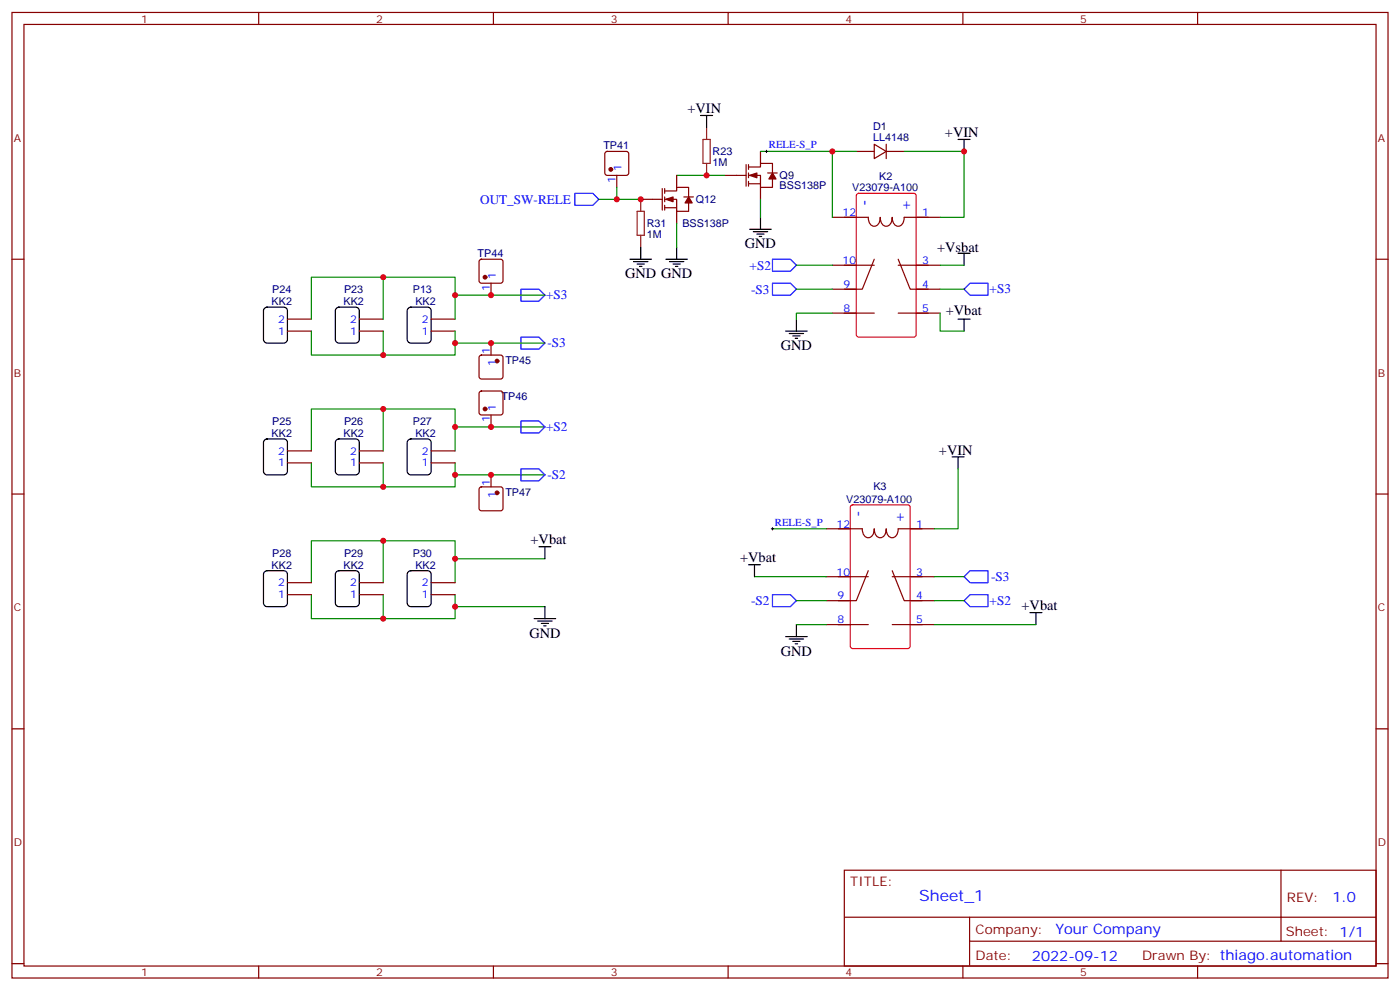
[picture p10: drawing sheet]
<svg xmlns="http://www.w3.org/2000/svg" width="412mm" height="292mm" viewBox="0 0 412 292" stroke-linecap="round" stroke-linejoin="round" font-family="sans-serif">
<g fill="none" stroke="#870000" stroke-width=".35">
<path d="M3.5 3.7h405.4v284.3h-405.4zM7.1 7.2h398.2v277.3h-398.2zM76.2 3.7v3.5M145.3 3.7v3.5M214.5 3.7v3.5M283.6 3.7v3.5M352.8 3.7v3.5M178.4 44.8l.5-.2h5.6l.5 .2 .2 .5v5.6l-.2 .5-.5 .2h-5.6l-.5-.2-.2-.5v-5.6zM181.7 51.6v3.6M188.7 58.7h6.4M195.1 55.5v6.4M195.8 56.2h3.5v-1h3.5v2.8"/>
<path d="M195.8 58.7h3.5v3.5h3.5v-2.4M195.8 55.5v1.4M195.8 58v1.4M199.3 51.6v3.6M201.4 58h2.9M213.4 51.6h6.4M219.8 48.5v6.3M220.5 49.2h3.5v-1.1h3.5v2.8M220.5 51.6h3.5v3.6h3.5v-2.5M220.5 54.1h3.5M220.5 48.5v1.4M220.5 50.9v1.5"/>
<path d="M220.5 53.4v1.4M224 44.6v3.5M224 55.2v3.5M226.1 50.9h2.9M252.2 44.6h5.3M257.5 42.5l3.6 2.1-3.6 2.1zM261.1 42.5v4.2M261.1 44.6h5.2M3.5 76.3h3.6M141.3 76.5l.5-.2h5.7l.5 .2 .2 .5v5.7l-.3 .5-.4 .2h-5.7l-.5-.2-.2-.5v-5.7zM195.8 61.2h3.5M195.8 60.5v1.4"/>
<path d="M199.3 62.2v3.6M245.2 64h10.6a2.31 2.31 0 0 0 1.7 2.6 2.13 2.13 0 0 0 1.8-2.6 2.31 2.31 0 0 0 1.8 2.6 2.13 2.13 0 0 0 1.7-2.6 2.31 2.31 0 0 0 1.8 2.6 2.13 2.13 0 0 0 1.7-2.6h10.6M245.2 78.1h12.3M257.5 76.3l-3.5 8.9h-5.3M264.6 76.3l3.5 8.9h5.3M264.6 78.1h12.3M405.3 76.3h3.6M84.7 97.5h7M84.7 94h7M105.8 97.5h7.1M105.8 94h7.1M127 97.5h7.1"/>
<path d="M127 94h7.1M144.6 83.4v3.5M245.2 85.2h7M245.2 92.2h12.3M264.6 92.2h12.3M269.9 85.2h7M141.3 104.8l.5-.2h5.7l.5 .2 .2 .5v5.6l-.3 .5-.4 .2h-5.7l-.5-.2-.2-.5v-5.6zM141.3 115.4l.5-.3h5.7l.5 .3 .2 .5v5.6l-.3 .5-.4 .2h-5.7l-.5-.2-.2-.5v-5.6zM144.6 101v3.6M84.7 136.3h7M84.7 132.8h7M105.8 136.3h7.1"/>
<path d="M105.8 132.8h7.1M127 136.3h7.1M127 132.8h7.1M144.6 122.2v3.5M144.6 139.8v3.6M3.5 145.5h3.6M141.3 143.6l.5-.2h5.7l.5 .2 .2 .5v5.6l-.3 .5-.4 .2h-5.7l-.5-.2-.2-.5v-5.6zM243.4 155.7h10.6a2.31 2.31 0 0 0 1.8 2.7 2.13 2.13 0 0 0 1.7-2.7 2.31 2.31 0 0 0 1.8 2.7 2.13 2.13 0 0 0 1.8-2.7 2.31 2.31 0 0 0 1.7 2.7 2.13 2.13 0 0 0 1.8-2.7h10.6M405.3 145.5h3.6M84.7 175.1h7M84.7 171.6h7M105.8 175.1h7.1"/>
<path d="M105.8 171.6h7.1M127 175.1h7.1M127 171.6h7.1M243.4 169.8h12.4M243.4 176.9h7.1M255.8 168.1l-3.6 8.8h-5.3M262.8 168.1l3.5 8.8h5.3M262.8 169.8h12.4M268.1 176.9h7.1M243.4 183.9h12.4M262.8 183.9h12.4M3.5 214.6h3.6"/>
<path d="M405.3 214.6h3.6M248.7 256.3h156.6v28.2h-156.6zM377.3 256.3v20.9M248.7 270.1h156.5M285.6 277.2h119.6M285.6 270.1v14.1M3.5 283.8h3.6M76.2 284.5v3.5M145.3 284.5v3.5M214.5 284.5v3.5M283.6 284.5v3.5M352.8 284.5v3.5"/>
<path d="M405.3 283.8h3.6"/>
</g>
<g fill="none" stroke="#000" stroke-width=".35">
<path d="M206.4 34h3.5M208.1 34v3.5M282.2 41.1h3.6M284 41.1v3.5M185.6 76.3h6.3M186.6 77h4.3M187.7 77.8h2.1M188.4 78.5h.7M188.7 72.8v3.5M196.1 76.3h6.4M197.2 77h4.2M198.3 77.8h2.1"/>
<path d="M199 78.5h.7M199.3 72.8v3.5M220.8 67.5h6.4M221.9 68.2h4.2M223 68.9h2.1M223.7 69.6h.7M224 64v3.5M282.2 74.6h3.6M284 74.6v3.5M77.8 90.9l.9-.4h4.9l.9 .4 .2 .6v8.5l-.5 .8-.6 .2h-4.9l-.9-.4-.2-.6v-8.5zM99 90.9l.8-.4h5l.8 .4 .2 .6v8.5l-.4 .8-.6 .2h-5l-.8-.4-.2-.6v-8.5zM120.2 90.9l.8-.4h4.9l.9 .4 .2 .6v8.5l-.5 .8-.6 .2h-4.9l-.9-.4-.2-.6v-8.5z"/>
<path d="M231.4 97.5h6.4M232.5 98.2h4.2M233.5 98.9h2.2M234.2 99.6h.7M234.6 94v3.5M282.2 94h3.6M284 94v3.5M77.8 129.7l.9-.4h4.9l.9 .4 .2 .6v8.5l-.5 .8-.6 .2h-4.9l-.9-.4-.2-.6v-8.5zM99 129.7l.8-.4h5l.8 .4 .2 .6v8.5l-.4 .8-.6 .2h-5l-.8-.4-.2-.6v-8.5zM120.2 129.7l.8-.4h4.9l.9 .4 .2 .6v8.5l-.5 .8-.6 .2h-4.9l-.9-.4-.2-.6v-8.5zM280.5 134.5h3.5M282.2 134.5v3.6"/>
<path d="M77.8 168.5l.9-.4h4.9l.9 .4 .2 .6v8.5l-.5 .8-.6 .2h-4.9l-.9-.4-.2-.6v-8.5zM99 168.5l.8-.4h5l.8 .4 .2 .6v8.5l-.4 .8-.6 .2h-5l-.8-.4-.2-.6v-8.5zM120.2 168.5l.8-.4h4.9l.9 .4 .2 .6v8.5l-.5 .8-.6 .2h-4.9l-.9-.4-.2-.6v-8.5zM158.7 161h3.6M160.5 161v3.5M160.5 178.6v3.6M220.5 166.3h3.5M222.2 166.3v3.5M157.3 182.2h6.4M158.4 182.9h4.2M159.5 183.6h2.1M160.2 184.3h.7"/>
<path d="M231.4 187.5h6.4M232.5 188.2h4.2M233.5 188.9h2.2M234.2 189.6h.7M234.6 183.9v3.6M303.4 180.4h3.5M305.2 180.4v3.5"/>
</g>
<g fill="none" stroke="#008700" stroke-width=".35">
<path d="M176.4 58.7h12.3M181.7 55.2v3.5M199.3 51.6h14.1M224 58.7v5.3M224 44.6h21.2M252.2 44.6h-7v19.4M266.3 44.6h17.7v19.4h-7.1M199.3 65.8v7M234.6 78.1h10.6M276.9 78.1h7.1M91.7 94v-12.4h42.4v12.4M91.7 97.5v7.1h42.4v-7.1"/>
<path d="M112.9 81.6v12.4M112.9 97.5v7.1M134.1 86.9h26.4M234.6 85.2h10.6M245.2 92.2h-10.6v1.8M276.9 92.2v5.3h7.1M276.9 85.2h7.1M134.1 101h26.4M91.7 136.3v7.1h42.4v-7.1M91.7 132.8v-12.4h42.4v12.4M112.9 120.4v12.4M112.9 136.3v7.1"/>
<path d="M134.1 139.8h26.4M134.1 125.7h26.4M282.2 138.1v17.6h-7M112.9 159.2v12.4M227.5 155.7h15.9M91.7 175.1v7.1h42.4v-7.1M91.7 171.6v-12.4h42.4v12.4M112.9 175.1v7.1M134.1 178.6h26.4M134.1 164.5h26.4M222.2 169.8h21.2M234.6 176.9h8.8"/>
<path d="M275.2 176.9h8.8M275.2 169.8h8.8M234.6 183.9h8.8M275.2 183.9h30"/>
</g>
<path d="M169.3 56.9h5.3l1.8 1.8-1.8 1.8h-5.3zM227.5 76.3h5.3l1.8 1.8-1.8 1.8h-5.3zM153.5 85.2h5.2l1.8 1.7-1.8 1.8h-5.2zM153.5 99.3h5.2l1.8 1.7-1.8 1.8h-5.2zM227.5 83.4h5.3l1.8 1.8-1.8 1.7h-5.3zM284 85.2l1.8-1.8h5.2v3.5h-5.2zM153.5 138.1h5.2l1.8 1.7-1.8 1.8h-5.2zM153.5 124h5.2l1.8 1.7-1.8 1.8h-5.2zM227.5 175.1h5.3l1.8 1.8-1.8 1.7h-5.3zM284 176.9l1.8-1.8h5.2v3.5h-5.2zM284 169.8l1.8-1.7h5.2v3.5h-5.2z" fill="none" stroke="#00f" stroke-width=".35"/>
<path d="M252.5 57.1l.4-.2h16.3l.6 .5 .1 41.2-.5 .6-16.5 .1-.6-.5-.1-41.2zM250.7 148.9l.5-.2h16.2l.7 .4v41.2l-.5 .6-16.4 .1-.7-.5v-41.1z" fill="none" stroke="#f03" stroke-width=".35"/>
<g fill="#870000" stroke="#870000" stroke-width=".35">
<path d="M220.8 51.6l2.2-.7v1.5z"/>
<path d="M227.5 50.9l1.1 1.8h-2.1z"/>
<path d="M196.1 58.7l2.2-.7v1.4z"/>
<path d="M202.8 58l1.1 1.8h-2.1z"/>
<circle cx="142.9" cy="81.6" r=".53"/>
<circle cx="146.4" cy="106.3" r=".53"/>
<circle cx="142.9" cy="120.4" r=".53"/>
<circle cx="146.4" cy="145.1" r=".53"/>
<circle cx="179.9" cy="49.9" r=".53"/>
</g>
<path d="M208.1 37.5v3.6M188.7 58.7v3.5M207.1 41.1h2.1v7h-2.1zM208.1 48.1v3.5M187.7 62.2h2.1v7.1h-2.1zM188.7 69.3v3.5" fill="none" stroke="#8c2424" stroke-width=".35"/>
<path d="M225.4 44.6h.7M225.8 44.2v.7M227.2 155.7h.7M227.5 155.4v.7" fill="none" stroke="#000" stroke-width=".29"/>
<g fill="#c00">
<circle cx="112.9" cy="104.6" r=".88"/>
<circle cx="112.9" cy="81.6" r=".88"/>
<circle cx="134.1" cy="86.9" r=".88"/>
<circle cx="134.1" cy="101" r=".88"/>
<circle cx="134.1" cy="139.8" r=".88"/>
<circle cx="134.1" cy="125.7" r=".88"/>
<circle cx="112.9" cy="120.4" r=".88"/>
<circle cx="112.9" cy="143.4" r=".88"/>
<circle cx="134.1" cy="178.6" r=".88"/>
<circle cx="134.1" cy="164.5" r=".88"/>
<circle cx="112.9" cy="159.2" r=".88"/>
<circle cx="112.9" cy="182.2" r=".88"/>
<circle cx="284" cy="44.6" r=".88"/>
<circle cx="144.6" cy="86.9" r=".88"/>
<circle cx="144.6" cy="101" r=".88"/>
<circle cx="144.6" cy="125.7" r=".88"/>
<circle cx="144.6" cy="139.8" r=".88"/>
<circle cx="245.2" cy="44.6" r=".88"/>
<circle cx="208.1" cy="51.6" r=".88"/>
<circle cx="188.7" cy="58.7" r=".88"/>
<circle cx="181.7" cy="58.7" r=".88"/>
</g>
<text font-size="4.6" fill="#00f" x="270.8" y="265.3">Sheet_1</text>
<g font-size="4.2">
<text x="202.5" y="33.3">+VIN</text>
<text x="278.4" y="40.4">+VIN</text>
<text x="219.4" y="73.2">GND</text>
<text x="276.1" y="74.2">+Vsbat</text>
<text x="184.1" y="82">GND GND</text>
<text x="278.6" y="92.9">+Vbat</text>
<text x="230" y="103.2">GND</text>
<text x="276.6" y="133.8">+VIN</text>
<text x="156.3" y="160.3">+Vbat</text>
<text x="218" y="165.6">+Vbat</text>
<text x="300.9" y="179.7">+Vbat</text>
<text x="155.9" y="187.8">GND</text>
<text x="230" y="193.1">GND</text>
</g>
<g font-size="4.2" fill="#00f">
<text x="255.9" y="60.6" transform="rotate(-90 255.9 60.6)">-</text>
<text x="268.2" y="62.2" transform="rotate(-90 268.2 62.2)">+</text>
<text x="254" y="152.3" transform="rotate(-90 254 152.3)">-</text>
<text x="266.3" y="153.9" transform="rotate(-90 266.3 153.9)">+</text>
<text x="392.5" y="265.5">1.0</text>
<text x="310.9" y="275.1">Your Company</text>
<text x="304" y="282.9">2022-09-12</text>
</g>
<g font-size="3.9" fill="#00f">
<text x="141.5" y="60">OUT_SW-RELE</text>
<text x="220.8" y="79.4">+S2</text>
<text x="160.8" y="88.2">+S3</text>
<text x="221.3" y="86.5">-S3</text>
<text x="291.5" y="86.4">+S3</text>
<text x="161.3" y="102.3">-S3</text>
<text x="160.8" y="127">+S2</text>
<text x="161.3" y="141.1">-S2</text>
<text x="292" y="171.1">-S3</text>
<text x="221.3" y="178.1">-S2</text>
<text x="291.5" y="178.2">+S2</text>
</g>
<g font-size="3.9" fill="#800">
<text x="250.5" y="260.8">TITLE:</text>
<text x="379.1" y="265.5">REV:</text>
<text x="287.4" y="275">Company:</text>
<text x="378.7" y="275.7">Sheet: 1/1</text>
<text x="287.4" y="282.7">Date:</text>
<text x="336.4" y="282.8">Drawn By: thiago.automation</text>
</g>
<g font-size="3.2" fill="#800">
<text x="41.6" y="6.7">1</text>
<text x="110.8" y="6.7">2</text>
<text x="179.9" y="6.7">3</text>
<text x="249.1" y="6.7">4</text>
<text x="318.2" y="6.7">5</text>
<text x="4.1" y="41.8">A</text>
<text x="405.9" y="41.8">A</text>
<text x="4.1" y="110.9">B</text>
<text x="405.9" y="110.9">B</text>
<text x="4.1" y="180.1">C</text>
<text x="405.9" y="180.1">C</text>
<text x="4.1" y="249.2">D</text>
<text x="405.9" y="249.2">D</text>
<text x="41.6" y="287.5">1</text>
<text x="110.8" y="287.5">2</text>
<text x="179.9" y="287.5">3</text>
<text x="249.1" y="287.5">4</text>
<text x="318.2" y="287.5">5</text>
</g>
<g font-size="3.2" fill="#000080">
<text x="257.2" y="41.4">LL4148</text>
<text x="257.2" y="38.2">D1</text>
<text x="177.7" y="43.8">TP41</text>
<text x="209.9" y="45.8">R23</text>
<text x="209.9" y="48.9">1M</text>
<text x="229.7" y="52.8">Q9</text>
<text x="259" y="52.9">K2</text>
<text x="205" y="59.9">Q12</text>
<text x="229.7" y="55.8">BSS138P</text>
<text x="251" y="56.3">V23079-A100</text>
<text x="190.5" y="70.1">1M</text>
<text x="190.5" y="66.9">R31</text>
<text x="201" y="66.9">BSS138P</text>
<text x="140.7" y="75.6">TP44</text>
<text x="80" y="89.8">KK2</text>
<text x="80.2" y="86.3">P24</text>
<text x="101.2" y="89.8">KK2</text>
<text x="101.3" y="86.3">P23</text>
<text x="121.6" y="86.3">P13</text>
<text x="122.3" y="89.8">KK2</text>
<text x="148.9" y="107.1">TP45</text>
<text x="147.8" y="117.9">TP46</text>
<text x="80.2" y="125.1">P25</text>
<text x="101.3" y="125.1">P26</text>
<text x="121.6" y="125.1">P27</text>
<text x="80" y="128.6">KK2</text>
<text x="101.2" y="128.6">KK2</text>
<text x="122.3" y="128.6">KK2</text>
<text x="148.9" y="146.1">TP47</text>
<text x="249.3" y="148">V23079-A100</text>
<text x="257.3" y="144.4">K3</text>
<text x="80" y="167.4">KK2</text>
<text x="80.2" y="163.9">P28</text>
<text x="101.2" y="167.4">KK2</text>
<text x="101.3" y="163.9">P29</text>
<text x="121.6" y="163.9">P30</text>
<text x="122.3" y="167.4">KK2</text>
</g>
<g font-size="3.2" fill="#00f">
<text x="226.5" y="43.7">RELE-S_P</text>
<text x="181.3" y="53.8" transform="rotate(-90 181.3 53.8)">1</text>
<text x="183.1" y="50.3" transform="rotate(-90 183.1 50.3)">1</text>
<text x="248.2" y="63.6">12</text>
<text x="271.6" y="63.6">1</text>
<text x="248.2" y="77.8">10</text>
<text x="271.6" y="77.8">3</text>
<text x="146" y="82.1" transform="rotate(-90 146 82.1)">1</text>
<text x="144.3" y="85.6" transform="rotate(-90 144.3 85.6)">1</text>
<text x="248.5" y="84.8">9</text>
<text x="271.6" y="84.8">4</text>
<text x="81.9" y="95">2</text>
<text x="103.1" y="95">2</text>
<text x="124.3" y="95">2</text>
<text x="248.5" y="91.9">8</text>
<text x="271.6" y="91.9">5</text>
<text x="81.9" y="98.6">1</text>
<text x="103.1" y="98.6">1</text>
<text x="124.3" y="98.6">1</text>
<text x="144.3" y="104.4" transform="rotate(-90 144.3 104.4)">1</text>
<text x="146" y="107.9" transform="rotate(-90 146 107.9)">1</text>
<text x="144.3" y="124.4" transform="rotate(-90 144.3 124.4)">1</text>
<text x="146" y="120.9" transform="rotate(-90 146 120.9)">1</text>
<text x="81.9" y="137.4">1</text>
<text x="81.9" y="133.8">2</text>
<text x="103.1" y="137.4">1</text>
<text x="103.1" y="133.8">2</text>
<text x="124.3" y="137.4">1</text>
<text x="124.3" y="133.8">2</text>
<text x="144.3" y="143.2" transform="rotate(-90 144.3 143.2)">1</text>
<text x="146" y="146.7" transform="rotate(-90 146 146.7)">1</text>
<text x="228.2" y="154.8">RELE-S_P</text>
<text x="246.4" y="155.4">12</text>
<text x="269.9" y="155.4">1</text>
<text x="81.9" y="172.6">2</text>
<text x="103.1" y="172.6">2</text>
<text x="124.3" y="172.6">2</text>
<text x="246.4" y="169.5">10</text>
<text x="269.9" y="169.5">3</text>
<text x="81.9" y="176.2">1</text>
<text x="103.1" y="176.2">1</text>
<text x="124.3" y="176.2">1</text>
<text x="246.7" y="176.5">9</text>
<text x="269.9" y="176.5">4</text>
<text x="246.7" y="183.6">8</text>
<text x="269.9" y="183.6">5</text>
</g>
</svg>
